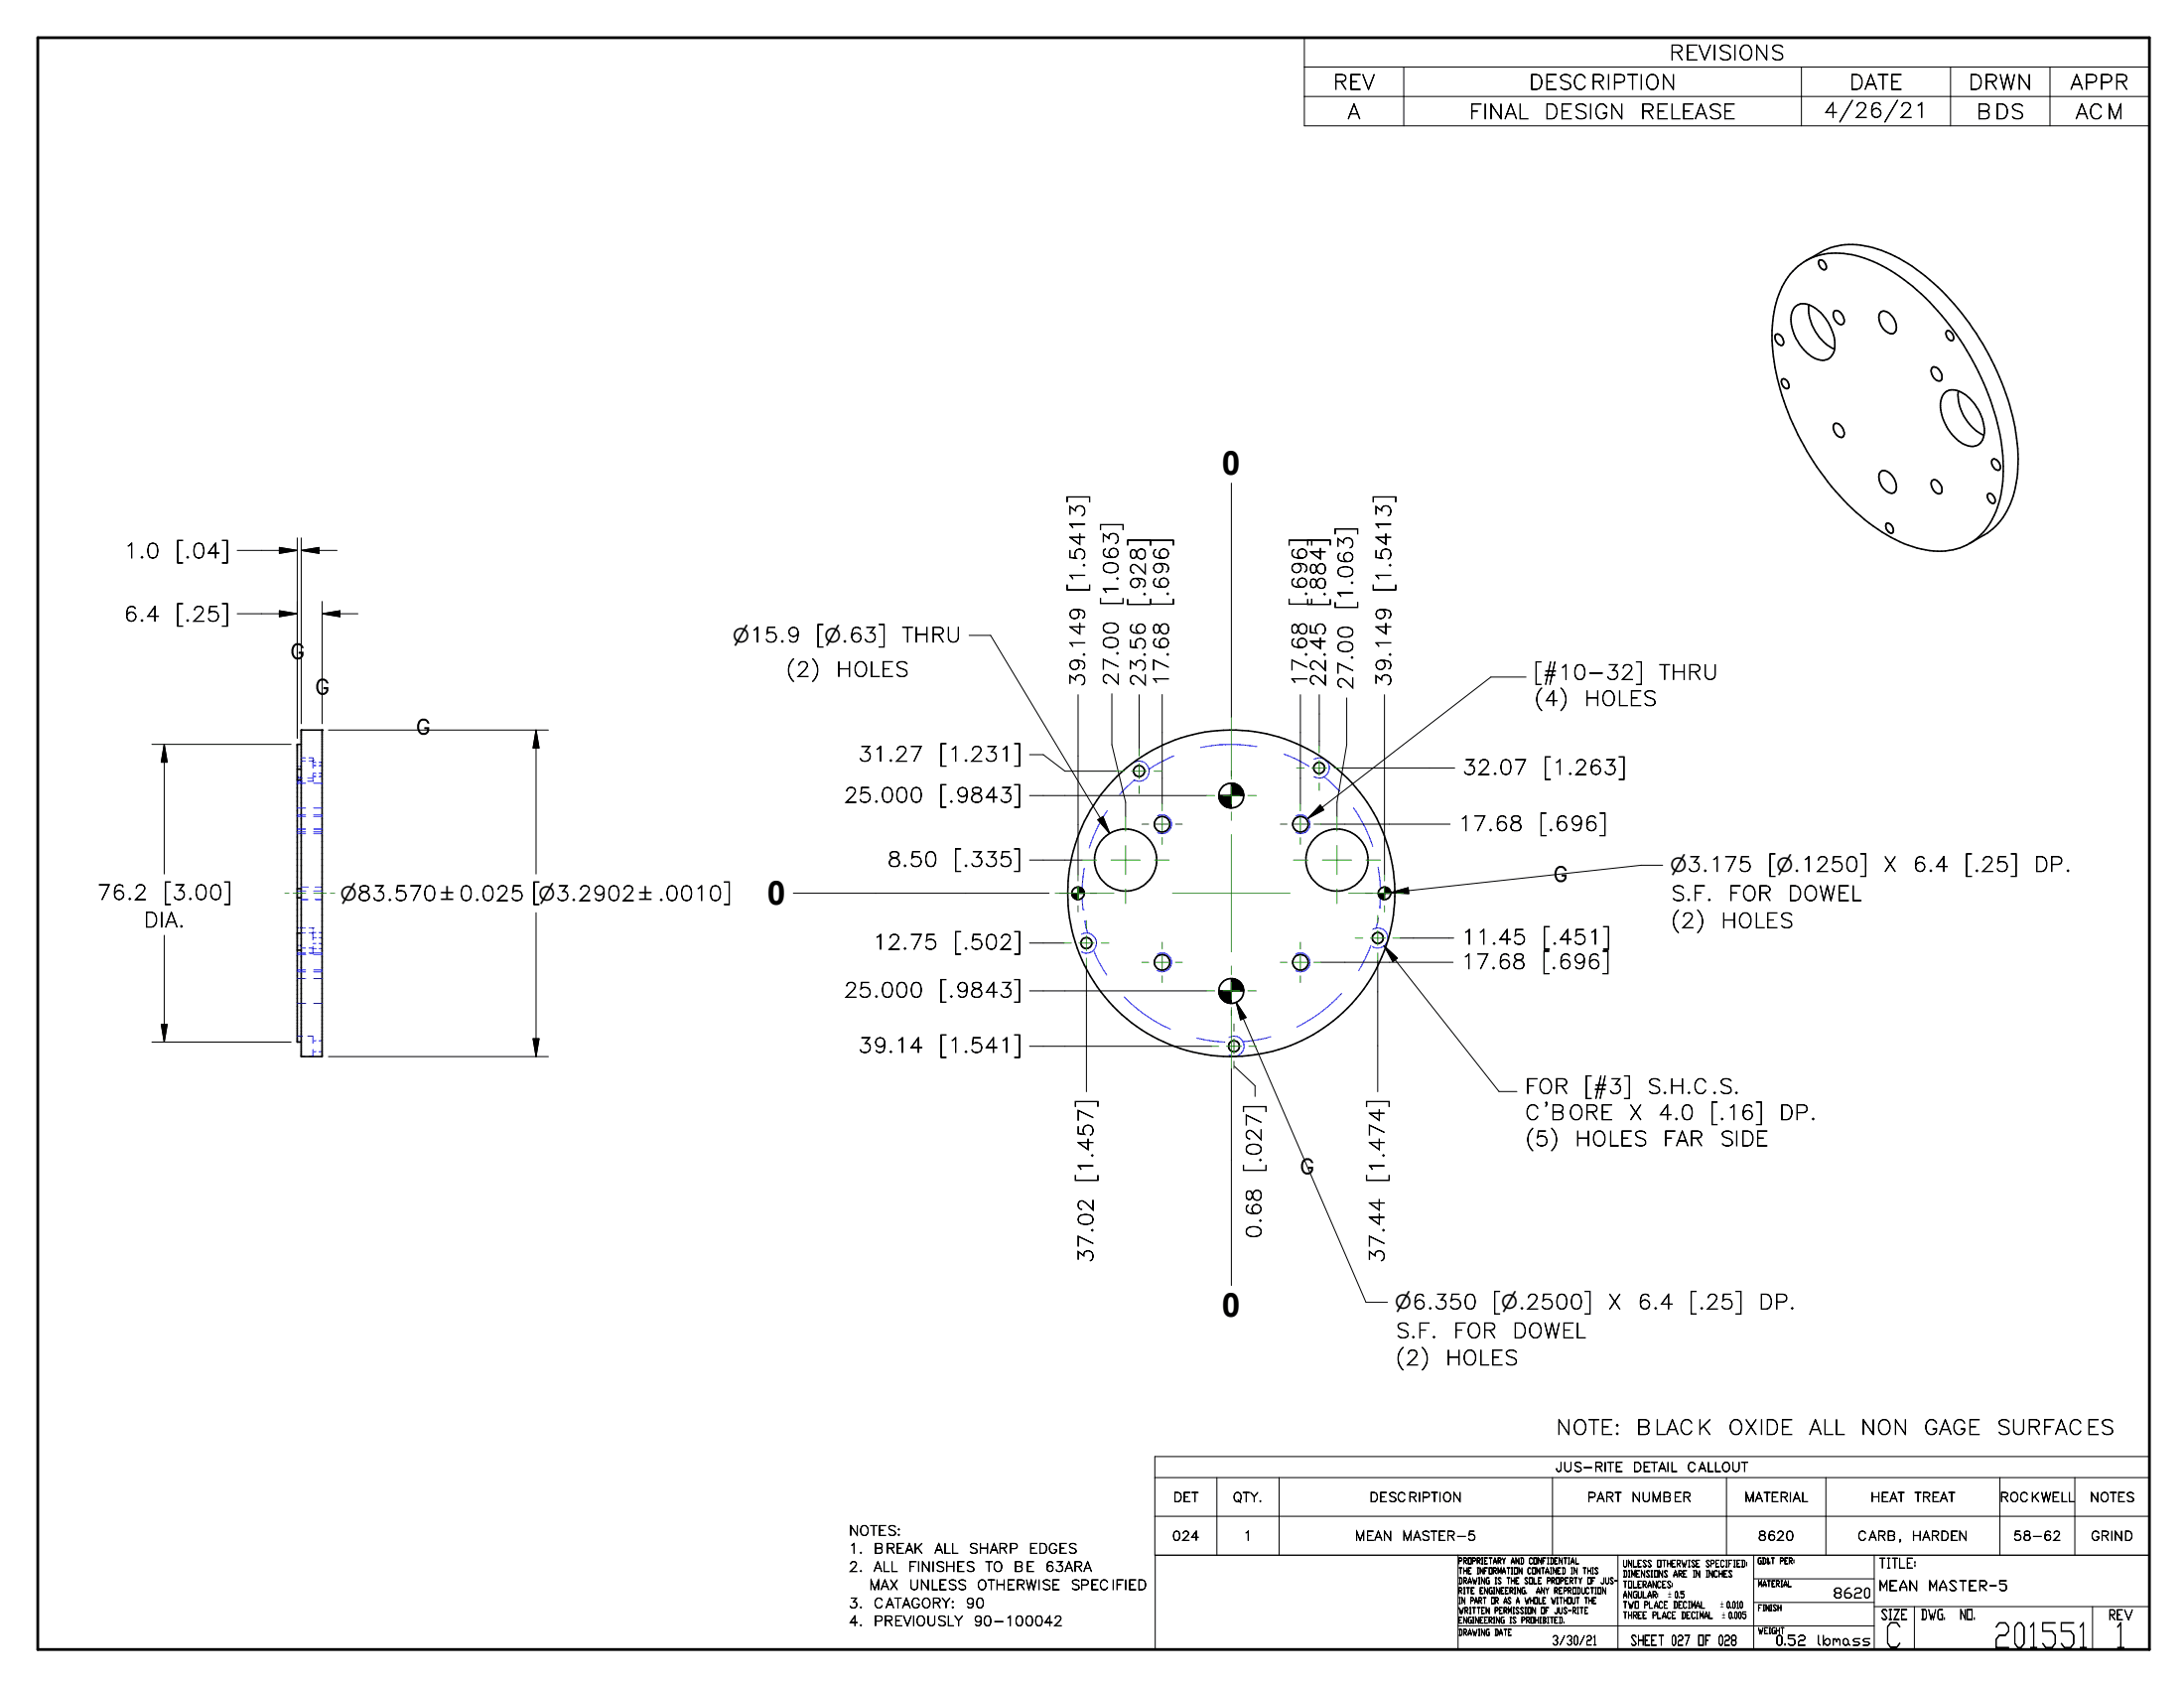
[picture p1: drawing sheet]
<svg xmlns="http://www.w3.org/2000/svg" width="279mm" height="216mm" viewBox="0 0 279 216" stroke-linecap="round" stroke-linejoin="round" font-family="sans-serif">
<g fill="none" stroke="#00f" stroke-width=".13">
<path d="M38 98h.2M38 99.3h.2M38 99.9h.7M38 99.5h.7M38.4 98h.1M38.4 99.3h.1M38.5 97.3h.5M38.5 96.9h.5M39.4 99.5h.6M39.5 97.3h.5M39.5 96.9h.5M40 97.2h.1"/>
<path d="M40 97v.1M40 97.2v1M40 99.1v.8h-.6M40 98.9h.4M40 97.5h.4M40 99.3h.4M40 97.9h.4M40.8 98.9h.4M40.8 97.5h.4M40.8 99.3h.4M40.8 97.9h.4M145.1 97.5a1.29 1.29 0 0 1 1.9 1.1 1.29 1.29 0 0 1-1.9 1.2"/>
<path d="M145.1 99.8l-1.9 1.8M150.2 96.7l-1.9 .9-1.3 .8M160.8 95.5a19 19 0 0 0-7.2 .1M164.2 96.4l1.3 .6 2 1M168.1 97.1a1.29 1.29 0 0 1 2 1.1 1.29 1.29 0 0 1-2 1.1M169.4 99.3l2 1.9M38 118.7h.2M38 104.2h1.1M38 104.4h1.1M38 106.4h1.1M38 106.6h1.1M38 100.2h1.1"/>
<path d="M38 103.4h1.1M38 106h1.1M38 114h1.1M38.4 118.7h.6M38.5 119.3h.5M38.5 115.1h.9M38.5 113.5h.9M39.5 118.7h.5M39.5 119.3h.5M40 118.7h.1M40 118.7v.2M40 119.1v1.1"/>
<path d="M40 119.9h.4M40 119.3h.4M40.1 104.2h1.1M40.1 104.4h1.1M40.1 106.4h1.1M40.1 106.6h1.1M40.1 100.2h1.1M40.1 103.4h1.1M40.1 106h1.1M40.1 114h1.1M40.3 115.1h.9M40.3 113.5h.9"/>
<path d="M40.8 119.9h.4M40.8 119.3h.4M138.4 119.5a1.29 1.29 0 0 1 1.9 1.1 1.29 1.29 0 0 1-1.9 1.1M138.5 114.8l.1 1.6M138.6 116.4h.1M138.7 111l-.2 2.7M138.8 117.9h.1M138.8 117.9l.3 1.5M141.6 103.7l-1.1 2-1.2 2.8M148.1 104.4a1.2 1.2 0 0 1 1.8 1 1.2 1.2 0 0 1-1.8 1.1M165.8 104.4a1.2 1.2 0 0 1 1.8 1 1.2 1.2 0 0 1-1.8 1.1M173.1 103.4a18 18 0 0 1 2.5 4.9"/>
<path d="M175.6 118.9a1.29 1.29 0 0 1 2 1.1 1.29 1.29 0 0 1-2 1.1M176.3 110.9l.3 2.8M176.3 117.4l-.2 1.3M176.5 116.1h.1M176.6 114.8l-.1 1.3M38 132.5h.7M38 121.9h1.1M38 133.2h.2M38 120.9h.2M38 122.1h1.1M38 124.1h1.1M38 124.3h1.1"/>
<path d="M38 125.2h1.1M38 128.3h1.1M38.4 133.2h.1M38.4 120.9h.1M38.5 121.9h.5M38.5 121.3h.5M38.5 135.1h.5M39.4 132.5h.6M39.5 121.3h.5M40 121v.9h-.5M40 132.6v.8M40 134.3v.8h-.5"/>
<path d="M40 121.3h.4M40 120.7h.4M40 134.5h.4M40 133.1h.4M40.1 121.9h1.1M40.1 122.1h1.1M40.1 124.1h1.1M40.1 124.3h1.1M40.1 125.2h1.1M40.1 128.3h1.1M40.8 121.3h.4M40.8 120.7h.4"/>
<path d="M40.8 134.5h.4M40.8 133.1h.4M139.9 121.5l.6 1.4 1.1 1.8M143.8 127.5a18 18 0 0 0 5.9 4.1M148.1 122a1.2 1.2 0 0 1 1.8 1.1 1.2 1.2 0 0 1-1.8 1M153.1 132.8l1.4 .3 2.2 .2M157.2 132.7a1.26 1.26 0 0 1 1.8 .5M159 133.2a1.28 1.28 0 0 1-.2 1.6 1.28 1.28 0 0 1-1.6 .1M162.6 132.6l-1.4 .3-2.2 .3M165.8 122a1.2 1.2 0 0 1 1.8 1.1 1.2 1.2 0 0 1-1.8 1M171.6 127a18.7 18.7 0 0 1-5.7 4.3M175.4 120.9l-.6 1.4-1 1.8"/>
</g>
<g fill="none" stroke="#000" stroke-width=".2">
<path d="M229.4 34.7a7.7 7.7 0 0 1 7.5-2.1 19.7 19.7 0 0 1 9.4 5.5 33.9 33.9 0 0 1 9.9 20.2 14.7 14.7 0 0 1-1.5 8.5 7.7 7.7 0 0 1-8.9 3.4 18.9 18.9 0 0 1-8.3-4.7 35.4 35.4 0 0 1-7.5-9.9 28.1 28.1 0 0 1-3.3-14 11.2 11.2 0 0 1 2.7-6.9zM229.6 39.3a1.91 1.91 0 0 1 2.6 .1 5.9 5.9 0 0 1 2.5 5.5 1.68 1.68 0 0 1-2.8 .8 5.9 5.9 0 0 1-2.7-5.4l.1-.5zM231 33.4a15.5 15.5 0 0 1 3.2-1.7 9.9 9.9 0 0 1 7.1 .6 25.3 25.3 0 0 1 9.7 7.8 34.1 34.1 0 0 1 7 15.9 15.5 15.5 0 0 1-1.3 9.4 7.7 7.7 0 0 1-2.9 3l-1.8 1.1M231.4 39a5.8 5.8 0 0 0 3.3 5.6M232.7 33.3a.47 .47 0 0 1 .7 .2l.2 .4v.4a.38 .38 0 0 1-.3 .2 .38 .38 0 0 1-.4-.3 .83 .83 0 0 1-.2-.9zM234.7 39.8a.96 .96 0 0 1 1.1 .8 .55 .55 0 0 1 .1 .6 .55 .55 0 0 1-.4 .3 1.26 1.26 0 0 1-.8-1.7zM240.6 39.9a1.24 1.24 0 0 1 1.5 .6 1.69 1.69 0 0 1 .3 2.1 1.19 1.19 0 0 1-1.6-.7 1.69 1.69 0 0 1-.2-2zM227.1 42.9a.47 .47 0 0 1 .8 .1 .83 .83 0 0 1 .1 1.2 1.03 1.03 0 0 1-.9-1.3zM227.9 48.6a.5 .5 0 0 1 .8 .3 .52 .52 0 0 1 0 .8 .88 .88 0 0 1-.8-1.1zM234.7 54.2a1.01 1.01 0 0 1 1.2 .9v.5a.45 .45 0 0 1-.3 .4 .45 .45 0 0 1-.5-.2 1.3 1.3 0 0 1-.4-1.6zM247.2 47a.87 .87 0 0 1 1.1 .6 .75 .75 0 0 1-.1 1.1 1.21 1.21 0 0 1-1-1.7zM248.9 50.1a2.21 2.21 0 0 1 2.6 .5 6 6 0 0 1 2.3 5 1.58 1.58 0 0 1-2.5 1.2 5.9 5.9 0 0 1-3-5.5l.2-.7z"/>
<path d="M249 42.4a.57 .57 0 0 1 .8 .4 .44 .44 0 0 1-.2 .8 .93 .93 0 0 1-.6-1.2zM250.5 50a5.9 5.9 0 0 0 3.3 5.6M254.9 58.8a.76 .76 0 0 1 1 .7 .44 .44 0 0 1-.2 .6 .44 .44 0 0 1-.6-.3l-.3-.5v-.4zM240.5 60.4a.84 .84 0 0 1 1.2 .1 1.99 1.99 0 0 1 .7 2.4 .76 .76 0 0 1-1.1-.1 2.05 2.05 0 0 1-.8-2.4zM241.3 66.9a.8 .8 0 0 1 .8 1.3 .85 .85 0 0 1-.8-1.3zM247.1 61.5a.69 .69 0 0 1 1.1 .4 .89 .89 0 0 1 0 1.2 1.25 1.25 0 0 1-1.1-1.5zM254.3 63.2a.64 .64 0 0 1 .9 .6v.3a.37 .37 0 0 1-.3 .3 .37 .37 0 0 1-.4-.3 .81 .81 0 0 1-.2-.9zM38 98.4h.5M38 99.8h.5M38.5 93.4h.1M38.5 93.4h2.7M38.5 95.2h-.5v38.1h.5"/>
<path d="M38.5 93.4v41.7h2.7v-41.7M41.2 93.4h.1M38 113.7h.5M38 119.4h.5M38 114.8h.5M38 121.5h.5"/>
<circle cx="145.7" cy="98.6" r=".7"/>
<circle cx="168.8" cy="98.2" r=".7"/>
<circle cx="137.9" cy="114.2" r=".8"/>
<circle cx="144" cy="110" r="4"/>
<circle cx="148.7" cy="105.4" r=".99"/>
<circle cx="157.5" cy="114.3" r="20.9"/>
<circle cx="157.5" cy="101.8" r="1.59"/>
<circle cx="166.4" cy="105.4" r=".99"/>
<circle cx="171" cy="110" r="4"/>
<circle cx="176.3" cy="120" r=".7"/>
<circle cx="177.1" cy="114.3" r=".79"/>
<circle cx="139" cy="120.6" r=".7"/>
<circle cx="148.7" cy="123.1" r="1"/>
<circle cx="157.5" cy="126.8" r="1.59"/>
<circle cx="157.9" cy="133.8" r=".7"/>
<circle cx="166.4" cy="123.1" r="1"/>
</g>
<g fill="#000" stroke="#000" stroke-width=".13">
<path d="M35.7 78.1l2.3 .4-2.3 .4zM35.7 70l2.3 .4-2.3 .4zM38.5 70.4l2.3-.4v.8zM41.2 78.5l2.3-.4v.8zM21 95.2l.4 2.3h-.8zM68.6 93.4l.4 2.3h-.8zM137.1 114.2h.8l-.8 .1zM137.1 114.4l.8-.2zM137.2 114.6l.7-.4zM137.3 114.8l.6-.6-.6 .6zM137.9 114.2l-.5 .7zM137.9 114.2l-.3 .8z"/>
<path d="M137.9 114.2l-.2 .8zM137.1 114.3l.8-.1zM137.2 114.5l.7-.3-.7 .4zM137.2 114.7l.7-.5zM137.3 114.7l.6-.5zM137.3 114.8l.6-.6zM137.9 114.2l-.4 .7zM137.9 114.2l-.2 .8h-.1zM137.9 114.2v.8h-.1zM137.9 114.2v.9zM137.9 114.2l.8-.1zM137.9 114.2l.8-.2z"/>
<path d="M137.9 114.2l.7-.4zM137.9 114.2l.6-.4h.1zM138.5 113.7l-.6 .5zM138.4 113.6l-.5 .6zM138.3 113.6l-.4 .6zM138.3 113.5l-.4 .7zM138.1 113.5l-.2 .7zM138 113.5l-.1 .7zM137.9 113.5v.7zM138.2 113.5l-.3 .7zM137.9 114.2l.6-.5zM137.9 114.2l.7-.3z"/>
<path d="M137.9 114.2h.8zM140.4 104.9l.7-.5 .9 2.2zM155.9 101.8h1.6l-1.6 .1zM156 102.1l1.5-.3-1.5 .4zM156.1 102.4l1.4-.6-1.4 .7zM156.3 102.7l1.2-.9-1.1 1zM157.5 101.8l-.9 1.3-.1-.1zM157.5 101.8l-.6 1.4h-.1zM157.5 101.8l-.2 1.5h-.1zM155.9 101.9l1.6-.1-1.5 .2zM156 102l1.5-.2-1.5 .3zM156 102.2l1.5-.4-1.5 .5z"/>
<path d="M156 102.3l1.5-.5-1.4 .6zM156.1 102.5l1.4-.7-1.3 .8zM156.2 102.6l1.3-.8-1.2 .9zM156.4 102.8l1.1-1-1.1 1.1zM157.5 101.8l-1 1.2-.1-.1zM157.5 101.8l-.8 1.3h-.1zM157.5 101.8l-.7 1.4-.1-.1zM157.5 101.8l-.5 1.5-.1-.1zM157.5 101.8l-.3 1.5h-.2zM157.5 101.8l-.1 1.5h-.1zM157.5 101.8v1.6l-.1-.1zM157.5 101.8l1.6-.3v.1z"/>
<path d="M157.5 101.8l1.6-.4v.1zM157.5 101.8l1.5-.6v.1zM157.5 101.8l1.5-.7v.1zM157.5 101.8l1.3-.9 .1 .1zM157.5 101.8l1.3-1v.1zM158.6 100.6l.1 .1-1.2 1.1zM158.5 100.5l.1 .1-1.1 1.2zM158.3 100.4h.1l-.9 1.4zM158.2 100.3l.1 .1-.8 1.4zM158 100.2l.1 .1-.6 1.5zM157.9 100.2h.1l-.5 1.6zM157.6 100.2h.2l-.3 1.6z"/>
<path d="M157.5 100.2h.1l-.1 1.6zM157.8 100.2h.1l-.4 1.6zM158.1 100.3h.1l-.7 1.5zM158.4 100.4l.1 .1-1 1.3zM157.5 101.8l1.2-1.1 .1 .1zM157.5 101.8l1.4-.8 .1 .1zM157.5 101.8l1.5-.5 .1 .1zM157.5 101.8l1.6-.2v.2zM168.9 103l.5 .6-2.1 1.1zM176.3 114.2h.8l-.8 .1zM176.4 114.4l.7-.2zM176.4 114.6l.7-.4z"/>
<path d="M176.5 114.8l.6-.6zM177.1 114.2l-.5 .7zM177.1 114.2l-.3 .8zM177.1 114.2l-.2 .8zM176.3 114.3l.8-.1zM176.3 114.4l.8-.2zM176.4 114.5l.7-.3-.7 .4zM176.4 114.7l.7-.5zM176.5 114.7l.6-.5-.6 .6zM177.1 114.2l-.5 .7v-.1zM177.1 114.2l-.4 .7zM177.1 114.2v.8h-.1z"/>
<path d="M177.1 114.2v.9zM177.1 114.2l.8-.1zM177.1 114.2l.8-.2zM177.1 114.2l.7-.4zM177.7 113.7l-.6 .5zM177.6 113.6l-.5 .6zM177.5 113.6l-.4 .6zM177.5 113.5l-.4 .7zM177.3 113.5h.1l-.3 .7zM177.3 113.5l-.2 .7zM177.2 113.5l-.1 .7zM177.1 113.5v.7z"/>
<path d="M177.4 113.5l-.3 .7zM177.1 114.2l.6-.5 .1 .1zM177.1 114.2l.7-.3zM177.1 114.2h.8zM177.9 114.2l2.2-.7 .1 .8zM20.6 131h.8l-.4 2.3zM68.2 132.9h.8l-.4 2.2zM155.9 126.7h1.6l-1.6 .2zM156 127.1l1.5-.4-1.5 .5zM156.1 127.4l1.4-.7-1.4 .9zM156.3 127.7l1.2-1-1.1 1.1zM157.5 126.7l-.9 1.4-.1-.1z"/>
<path d="M157.5 126.7l-.6 1.5h-.1zM157.5 126.7l-.2 1.6h-.1zM155.9 126.9l1.6-.2-1.5 .3zM156 127l1.5-.3-1.5 .4zM156 127.2l1.5-.5-1.5 .6zM156 127.3l1.5-.6-1.4 .7zM156.1 127.6l1.4-.9-1.3 1zM156.2 127.7l1.3-1-1.2 1zM156.4 127.8l1.1-1.1-1.1 1.2zM157.5 126.7l-1 1.3-.1-.1zM157.5 126.7l-.8 1.4h-.1zM157.5 126.7l-.7 1.5-.1-.1z"/>
<path d="M157.5 126.7l-.5 1.6-.1-.1zM157.5 126.7l-.3 1.6h-.2zM157.5 126.7l-.1 1.6h-.1zM157.5 126.7v1.6h-.1zM157.5 126.7l1.6-.2v.1zM157.5 126.7l1.6-.3v.1zM157.5 126.7l1.5-.5v.1zM157.5 126.7l1.5-.6v.1zM157.5 126.7l1.3-.9 .1 .1zM157.5 126.7l1.3-1v.1zM158.6 125.6l.1 .1-1.2 1zM158.5 125.5l.1 .1-1.1 1.1z"/>
<path d="M158.3 125.4h.1l-.9 1.3zM158.2 125.3l.1 .1-.8 1.3zM158 125.2l.1 .1-.6 1.4zM157.9 125.2h.1l-.5 1.5zM157.6 125.2h.2l-.3 1.5zM157.5 125.2h.1l-.1 1.5zM157.8 125.2h.1l-.4 1.5zM158.1 125.3h.1l-.7 1.4zM158.4 125.4l.1 .1-1 1.2zM157.5 126.7l1.2-1h.1zM157.5 126.7l1.4-.8 .1 .2zM157.5 126.7l1.5-.4 .1 .1z"/>
<path d="M157.5 126.7l1.6-.1v.1zM158.1 128.2l1.3 1.9-.7 .3zM177.1 121l1.7 1.5-.6 .5z"/>
</g>
<path d="M4.8 4.8h270.2v206.2h-270.2z" fill="none" stroke="#000" stroke-width=".36"/>
<g fill="none" stroke="#000" stroke-width=".13">
<path d="M166.9 4.8h108.1v11.3h-108.1zM166.9 8.6h108.1M166.9 12.3h108.1M179.6 8.6v7.5M230.5 8.6v7.5M249.5 8.6v7.5M262.3 8.6v7.5M30.3 78.5h7.7M30.3 70.4h7.7M35.7 78.1l2.3 .4-2.3 .4zM35.7 70l2.3 .4-2.3 .4zM38 68.8v25.6"/>
<path d="M38.5 70.4h4.6M38.5 70.4l2.3-.4v.8zM38.5 68.8v23.8M41.2 78.5h4.6M41.2 78.5l2.3-.4v.8zM41.2 76.9v15.7M157.5 61.8v30M19.4 95.2h17.8M21 95.2v16.6M21 95.2l.4 2.3h-.8zM42 93.4h28.2M68.6 93.4v18.4"/>
<path d="M68.6 93.4l.4 2.3h-.8zM124 81.3h2.7l15.3 25.3M131.7 96.5h1.8l2.7 2.1h6.6M137.9 88.9v23M142.2 88.7v6.6l.8 3.3M143.1 98.7l.9 3.9v1.8M145.7 88.9v6.9M148.7 88.8v14M166.4 88.9v9.3M166.4 98.3v4.5M168.8 88.9v6.5M171.6 98.2h14.5"/>
<path d="M172.3 89.3v6l-1.3 7.3v1.8M177.1 88.9v23M195.2 86.6h-4.5l-23.4 18.1M21 119.6v13.7M68.6 116.7v18.4M101.5 114.2h32.7M131.7 101.8h22.7M131.7 110h6.7M137.1 114.2h1.6a.78 .78 0 0 0-.8-.7v1.6a.82 .82 0 0 1-.8-.9zM140.4 104.9l.7-.5 .9 2.2zM155.9 101.8h3.2a1.56 1.56 0 0 0-1.6-1.6v3.2a1.6 1.6 0 0 1-1.6-1.6zM168.9 103l.5 .6-2.1 1.1z"/>
<path d="M169 105.4h2M171.1 105.4h14.4M176.3 114.2h1.6a.77 .77 0 0 0-.8-.7v1.6a.82 .82 0 0 1-.8-.9zM177.9 114.2l2.2-.7 .1 .8zM179.2 120h6.8M212.7 110.7h-2.7l-32.1 3.5M19.4 133.3h17.8M20.6 131h.8l-.4 2.3zM42 135.1h28.2M68.2 132.9h.8l-.4 2.2zM131.7 126.7h22.7M131.7 120.6h4.4"/>
<path d="M131.7 133.8h23.3M139 123.5v16.1M155.9 126.7h3.2a1.56 1.56 0 0 0-1.6-1.5v3.1a1.56 1.56 0 0 1-1.6-1.6zM157.5 136.7v27.7M157.9 136.4l2.7 2.5v1.3M158.2 128.3l1.2 1.8-.7 .3-.5-2.1 16.6 38.3h2.7M169 123.1h8.9M176.3 122.9v16.7M177.1 121l14.7 18.6h2.3M177.1 121l1.7 1.5-.6 .5zM178 123.1h7.9M147.7 189h127.3"/>
<path d="M147.7 193.9h127.3M147.8 198.9v12.1h127.2v-24.7h-127.3v12.6h127.3M155.7 189v9.9M163.6 189v9.9M186.5 198.9v12.1M198.6 189v9.9M207 198.9v12.1M220.9 189v9.9M224.4 198.9v12.1M233.6 189v9.9M239.8 198.9v12.1M255.8 189v9.9"/>
<path d="M265.4 189v9.9M186.5 208h53.3M224.4 201.9h15.4M224.4 205h15.4M239.8 205.5h35.2M244.9 205.5v5.5M267.7 205.5v5.5"/>
</g>
<g fill="none" stroke="#23a718" stroke-width=".13">
<path d="M142.8 98.6h1M144.8 98.6h1.9M145.7 95.8v.9M145.7 97.7v1.9M147.6 98.6h1M157.5 91.8v7.8M165.9 98.2h.9M167.8 98.2h1.9M168.8 95.4v.9M168.8 97.3v1.9M170.7 98.2h.9M36.5 114.2h.5"/>
<path d="M37.5 114.2h1.6M40.1 114.2h1.6M42.3 114.2h.5M135 114.2h7.5M137.9 111.9v.8M137.9 113.5v1.6M137.9 115.8v.8M138.4 110h1.9M139 117.8v.9M139 119.7v1.9M142.1 110h3.8M144 104.4v1.9"/>
<path d="M144 108.2v3.7M144 113.7v1.9M145.7 100.5v1M146.1 105.4h.8M147.7 110h1.9M147.8 105.4h1.7M148.7 102.8v.9M148.7 104.5v1.8M148.7 107.1v.9M150 114.2h15M150.4 105.4h.8M154.4 101.8h1"/>
<path d="M156.5 101.8h2.1M157.5 100.7v2.1M157.5 103.9v1M157.5 106.8v14.9M159.6 101.8h1.1M163.8 105.4h.9M165.5 110h1.8M165.5 105.4h1.7M166.4 102.8v.9M166.4 104.5v1.8M166.4 107.1v.9M168.1 105.4h.9"/>
<path d="M168.8 100.2v.9M169.2 110h3.7M171 104.4v1.9M171 108.2v3.7M171 113.7v1.9M172.5 114.2h7.5M173.4 120h.9M174.8 110h1.8M175.3 120h1.9M176.3 117.1v1M176.3 119v1.9M177.1 111.9v.8"/>
<path d="M177.1 113.5v1.6M177.1 115.8v.8M178.2 120h1M136.1 120.6h1M138 120.6h2M139 122.5v1M140.9 120.6h1M146.1 123.1h.8M147.8 123.1h1.7M148.7 120.5v.9M148.7 122.2v1.7M148.7 124.8v.9"/>
<path d="M150.4 123.1h.8M154.4 126.7h1M155 133.8h.9M156.5 126.7h2.1M156.9 133.8h1.9M157.5 123.6v1M157.5 125.7v2.1M157.5 128.9v7.8M157.9 131v.9M157.9 132.9v1.9M157.9 135.7v1M159.6 126.7h1.1"/>
<path d="M159.8 133.8h.9M163.8 123.1h.9M165.5 123.1h1.7M166.4 120.5v.9M166.4 122.2v1.7M166.4 124.8v.9M168.1 123.1h.9M176.3 121.9v1"/>
</g>
<g font-size="4.4">
<text x="241.1" y="210.7">C</text>
<text x="255" y="210.7">201551</text>
<text x="270.5" y="210.7">1</text>
</g>
<g font-size="4.2">
<text x="156.3" y="60.7">0</text>
<text x="98.1" y="115.7">0</text>
<text x="156.3" y="168.4">0</text>
</g>
<g font-size="2.6">
<text x="170.5" y="11.4">REV</text>
<text x="195.6" y="11.4">DESCRIPTION</text>
<text x="213.5" y="7.7">REVISIONS</text>
<text x="236.6" y="11.4">DATE</text>
<text x="251.8" y="11.4">DRWN</text>
<text x="264.8" y="11.4">APPR</text>
<text x="172.4" y="15.2">A</text>
<text x="187.9" y="15.2">FINAL</text>
<text x="197.5" y="15.2">DESIGN</text>
<text x="209.8" y="15.2">RELEASE</text>
<text x="233.3" y="15">4/26/21</text>
<text x="252.8" y="15.2">BDS</text>
<text x="265.5" y="15.2">ACM</text>
<text x="15.8" y="71.4">1.0</text>
<text x="22.4" y="71.4">[.04]</text>
<text x="138.8" y="75.7" transform="rotate(-90 138.8 75.7)">[1.5413]</text>
<text x="143" y="77.5" transform="rotate(-90 143 77.5)">[1.063]</text>
<text x="146.5" y="77.6" transform="rotate(-90 146.5 77.6)">[.928]</text>
<text x="149.5" y="77.6" transform="rotate(-90 149.5 77.6)">[.696]</text>
<text x="167.2" y="77.6" transform="rotate(-90 167.2 77.6)">[.696]</text>
<text x="169.5" y="77.6" transform="rotate(-90 169.5 77.6)">[.884]</text>
<text x="173.1" y="78" transform="rotate(-90 173.1 78)">[1.063]</text>
<text x="177.9" y="75.7" transform="rotate(-90 177.9 75.7)">[1.5413]</text>
<text x="15.8" y="79.5">6.4</text>
<text x="22.4" y="79.5">[.25]</text>
<text x="104.4" y="82.1">[n.63]</text>
<text x="115.4" y="82.1">THRU</text>
<text x="37.1" y="84.3">G</text>
<text x="40.3" y="88.8">G</text>
<text x="100.5" y="86.5">(2)</text>
<text x="106.9" y="86.5">HOLES</text>
<text x="138.8" y="87.9" transform="rotate(-90 138.8 87.9)">39.149</text>
<text x="143" y="87.8" transform="rotate(-90 143 87.8)">27.00</text>
<text x="146.5" y="87.9" transform="rotate(-90 146.5 87.9)">23.56</text>
<text x="149.5" y="87.8" transform="rotate(-90 149.5 87.8)">17.68</text>
<text x="167.2" y="87.8" transform="rotate(-90 167.2 87.8)">17.68</text>
<text x="169.5" y="87.9" transform="rotate(-90 169.5 87.9)">22.45</text>
<text x="173.1" y="88.3" transform="rotate(-90 173.1 88.3)">27.00</text>
<text x="177.9" y="87.9" transform="rotate(-90 177.9 87.9)">39.149</text>
<text x="196.2" y="86.9">[#10-32]</text>
<text x="212.2" y="86.9">THRU</text>
<text x="53.2" y="93.9">G</text>
<text x="196.2" y="90.3">(4)</text>
<text x="202.7" y="90.3">HOLES</text>
<text x="109.8" y="97.4">31.27</text>
<text x="120.1" y="97.4">[1.231]</text>
<text x="187.1" y="99.1">32.07</text>
<text x="197.4" y="99.1">[1.263]</text>
<text x="108" y="102.6">25.000</text>
<text x="120.1" y="102.6">[.9843]</text>
<text x="186.5" y="106.3">17.68</text>
<text x="196.9" y="106.3">[.696]</text>
<text x="113.5" y="110.8">8.50</text>
<text x="122" y="110.8">[.335]</text>
<text x="198.7" y="112.8">G</text>
<text x="226.2" y="111.5">[n.1250]</text>
<text x="240.9" y="111.5">X</text>
<text x="244.7" y="111.5">6.4</text>
<text x="251.3" y="111.5">[.25]</text>
<text x="260.2" y="111.5">DP.</text>
<text x="12.4" y="115.1">76.2</text>
<text x="18.4" y="118.6">DIA.</text>
<text x="20.9" y="115.1">[3.00]</text>
<text x="213.7" y="115.2">S.F.</text>
<text x="213.7" y="118.7">(2)</text>
<text x="220.1" y="118.7">HOLES</text>
<text x="221.1" y="115.2">FOR</text>
<text x="228.7" y="115.2">DOWEL</text>
<text x="111.6" y="121.4">12.75</text>
<text x="122" y="121.4">[.502]</text>
<text x="186.9" y="123.9">17.68</text>
<text x="186.9" y="120.8">11.45</text>
<text x="197.2" y="123.9">[.696]</text>
<text x="197.3" y="120.8">[.451]</text>
<text x="108" y="127.6">25.000</text>
<text x="120.1" y="127.6">[.9843]</text>
<text x="109.8" y="134.6">39.14</text>
<text x="120.1" y="134.6">[1.541]</text>
<text x="195.1" y="139.9">FOR</text>
<text x="195.1" y="143.2">C'BORE</text>
<text x="202.6" y="139.9">[#3]</text>
<text x="208.3" y="143.2">X</text>
<text x="210.7" y="139.9">S.H.C.S.</text>
<text x="212.1" y="143.2">4.0</text>
<text x="218.7" y="143.2">[.16]</text>
<text x="227.6" y="143.2">DP.</text>
<text x="161.3" y="150" transform="rotate(-90 161.3 150)">[.027]</text>
<text x="195.1" y="146.6">(5)</text>
<text x="201.5" y="146.6">HOLES</text>
<text x="212.7" y="146.6">FAR</text>
<text x="220" y="146.6">SIDE</text>
<text x="139.8" y="151.3" transform="rotate(-90 139.8 151.3)">[1.457]</text>
<text x="166.2" y="150.2">G</text>
<text x="177.1" y="151.3" transform="rotate(-90 177.1 151.3)">[1.474]</text>
<text x="139.8" y="161.5" transform="rotate(-90 139.8 161.5)">37.02</text>
<text x="161.3" y="158.5" transform="rotate(-90 161.3 158.5)">0.68</text>
<text x="177.1" y="161.5" transform="rotate(-90 177.1 161.5)">37.44</text>
<text x="190.9" y="167.4">[n.2500]</text>
<text x="205.7" y="167.4">X</text>
<text x="209.5" y="167.4">6.4</text>
<text x="216.1" y="167.4">[.25]</text>
<text x="225" y="167.4">DP.</text>
<text x="178.5" y="171.1">S.F.</text>
<text x="185.9" y="171.1">FOR</text>
<text x="193.5" y="171.1">DOWEL</text>
<text x="178.5" y="174.6">(2)</text>
<text x="184.9" y="174.6">HOLES</text>
<text x="199.1" y="183.5">NOTE:</text>
<text x="209.3" y="183.5">BLACK</text>
<text x="221.1" y="183.5">OXIDE</text>
<text x="231.4" y="183.5">ALL</text>
<text x="238" y="183.5">NON</text>
<text x="246.1" y="183.5">GAGE</text>
<text x="255.4" y="183.5">SURFACES</text>
</g>
<g font-size="2.5">
<text x="93.8" y="82.1">n15.9</text>
<text x="213.7" y="111.5">n3.175</text>
<text x="43.6" y="115.2">n83.570 `0.025 [n3.2902 `.0010]</text>
<text x="178.5" y="167.4">n6.350</text>
</g>
<g font-size="1.8">
<text x="240.3" y="200.6">TITLE:</text>
<text x="240.3" y="203.4">MEAN</text>
<text x="246.7" y="203.4">MASTER-5</text>
<text x="234.5" y="204.4">8620</text>
<text x="240.6" y="207.1">SIZE</text>
<text x="245.7" y="207.1">DWG.</text>
<text x="250.7" y="207.1">NO.</text>
<text x="269.7" y="207.2">REV</text>
<text x="208.6" y="210.4">SHEET 027 OF 028</text>
<text x="227.1" y="210.4">0.52</text>
<text x="232.4" y="210.4">lbmass</text>
</g>
<g font-size="1.7">
<text x="108.6" y="196.4">NOTES:</text>
<text x="108.6" y="198.7">1.</text>
<text x="108.6" y="201">2.</text>
<text x="111.2" y="203.3">MAX</text>
<text x="111.8" y="198.7">BREAK</text>
<text x="111.8" y="201">ALL</text>
<text x="116.2" y="201">FINISHES</text>
<text x="116.3" y="203.3">UNLESS</text>
<text x="119.5" y="198.7">ALL</text>
<text x="123.9" y="198.7">SHARP</text>
<text x="125" y="203.3">OTHERWISE</text>
<text x="126" y="201">TO</text>
<text x="129.7" y="201">BE</text>
<text x="131.6" y="198.7">EDGES</text>
<text x="133.7" y="201">63ARA</text>
<text x="136.9" y="203.3">SPECIFIED</text>
<text x="108.6" y="205.7">3.</text>
<text x="108.6" y="207.9">4.</text>
<text x="111.8" y="205.7">CATAGORY:</text>
<text x="111.8" y="207.9">PREVIOUSLY</text>
<text x="123.5" y="205.7">90</text>
<text x="124.5" y="207.9">90-100042</text>
</g>
<g font-size="1.6">
<text x="199" y="188.2">JUS-RITE</text>
<text x="208.9" y="188.2">DETAIL</text>
<text x="215.8" y="188.2">CALLOUT</text>
<text x="149.9" y="197">024</text>
<text x="150.1" y="192.1">DET</text>
<text x="157.7" y="192.1">QTY.</text>
<text x="159.1" y="197">1</text>
<text x="173.3" y="197">MEAN</text>
<text x="175.2" y="192.1">DESCRIPTION</text>
<text x="179.4" y="197">MASTER-5</text>
<text x="203" y="192.1">PART</text>
<text x="208.7" y="192.1">NUMBER</text>
<text x="223.1" y="192.1">MATERIAL</text>
<text x="224.9" y="197">8620</text>
<text x="237.6" y="197">CARB,</text>
<text x="239.3" y="192.1">HEAT</text>
<text x="244.6" y="197">HARDEN</text>
<text x="244.9" y="192.1">TREAT</text>
<text x="255.8" y="192.1">ROCKWELL</text>
<text x="257.6" y="197">58-62</text>
<text x="267.3" y="192.1">NOTES</text>
<text x="267.5" y="197">GRIND</text>
<text x="198.5" y="210.4">3/30/21</text>
</g>
<g font-size="1.1">
<text x="207.6" y="200.4">UNLESS OTHERWISE SPECIFIED:</text>
<text x="207.6" y="201.7">DIMENSIONS ARE IN INCHES</text>
<text x="207.6" y="203.1">TOLERANCES:</text>
<text x="207.6" y="204.4">ANGULAR:</text>
<text x="207.6" y="205.7">TWO PLACE DECIMAL</text>
<text x="207.6" y="207">THREE PLACE DECIMAL</text>
<text x="213.4" y="204.3">` 0.5</text>
<text x="220.1" y="205.7">`0.010</text>
<text x="220.3" y="207">` 0.005</text>
</g>
<g font-size="1">
<text x="186.6" y="200">PROPRIETARY AND CONFIDENTIAL</text>
<text x="186.6" y="201.3">THE INFORMATION CONTAINED IN THIS</text>
<text x="186.6" y="202.6">DRAWING IS THE SOLE PROPERTY OF JUS-</text>
<text x="186.6" y="203.8">RITE ENGINEERING.</text>
<text x="196.5" y="203.8">ANY REPRODUCTION</text>
<text x="224.8" y="200">GD&amp;T PER:</text>
<text x="224.9" y="202.9">MATERIAL</text>
<text x="186.6" y="209.2">DRAWING DATE</text>
<text x="186.6" y="206.4">WRITTEN PERMISSION OF JUS-RITE</text>
<text x="186.6" y="207.6">ENGINEERING IS PROHIBITED.</text>
<text x="186.6" y="205.1">IN PART OR AS A WHOLE WITHOUT THE</text>
<text x="224.9" y="209">WEIGHT</text>
<text x="224.9" y="206">FINISH</text>
</g>
</svg>
